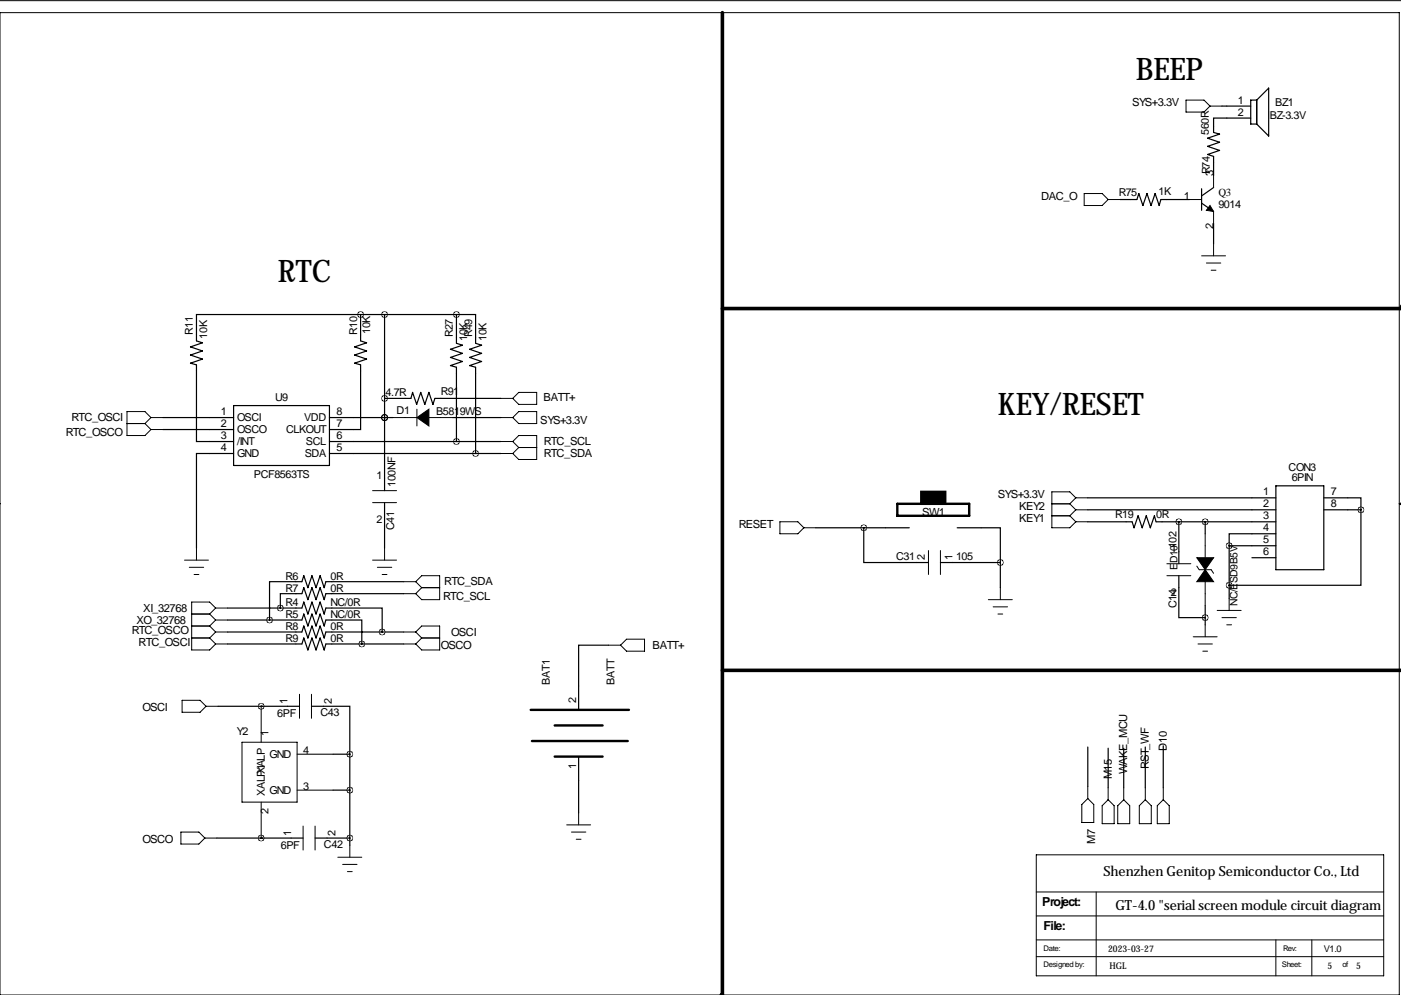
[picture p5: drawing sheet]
<svg xmlns="http://www.w3.org/2000/svg" width="297mm" height="211mm" viewBox="0 0 297 211" stroke-linecap="round" stroke-linejoin="round" font-family="sans-serif">
<g fill="none" stroke="#000" stroke-width=".21">
<path d="M0 .1h297.1M0 2.7h296.7v208.3h-296.7zM251.5 21.2h3.8l1.2 1.3-1.2 1.3h-3.8zM256.5 22.5h2.6M257.3 37.2v2.6M229.9 41h3.8l1.2 1.3-1.2 1.3h-3.8zM234.9 42.3h2.6M252.2 42.3h2.6M254.8 54.2h5M255.8 55.8h3M256.8 57.3h1M257.3 44.8v2.6"/>
<path d="M257.3 51.7v2.5M26.9 89.8h3.8M30.7 89.8l1.3 1.3M32 88.5h2.5M32 88.5l-1.3-1.2h-3.8v5h3.8l1.3-1.2M32 88.5l-1.3 1.3M32 91.1h2.5M83.3 88.5h5.1M88.4 86.8v3.5M90.9 88.5h5.1M106.2 88.5h2.5M106.2 84.5h2.5"/>
<path d="M106.2 93.6h2.5M106.2 96.2h2.5M108.7 84.5l1.3-1.3h3.8v2.5h-3.8zM108.7 93.6l1.3-1.3h3.8v5.1h-3.8l-1.3-1.2M108.7 93.6l1.3 1.3M110 87.3h3.8v2.5h-3.8l-1.3-1.3zM110 94.9h3.8M110 94.9l-1.3 1.3M-.1 106.8h.1M39.1 118.8h5.1M41.7 116.2v2.6M79 104h5.1"/>
<path d="M79 106.6h5.1M79 118.8h5.1M81.5 116.2v2.6M165.4 110.6h3.8l1.2 1.3-1.2 1.3h-3.8zM170.4 111.9h2.6M196.8 116.7v5.1M199.4 116.7v5.1M223 106.8h3.8M223 109.4h3.8M226.8 106.8l1.3 1.3M226.8 109.4l1.3 1.2M228.1 108.1h2.5"/>
<path d="M228.1 108.1l-1.3 1.3M228.1 105.6l-1.3-1.3h-3.8v7.6h3.8l1.3-1.3M228.1 105.6h2.5M228.1 105.6l-1.3 1.2M228.1 110.6h2.5M247.4 119.5h5.1M255.5 113.2v5.1M296.7 106.8h.4M296.7 106.8l.4 .2M297.1 106.6l-.4 .2M40.1 120.3h3.1M40.6 135.3h3.8"/>
<path d="M40.6 132.7h3.8M40.6 130.2h3.8M41.1 121.8h1.1M44.4 132.7l1.3 1.3M44.4 135.3l1.3 1.2M44.4 130.2l1.3 1.3M45.7 134h2.6M45.7 136.5h2.6M45.7 128.9l-1.3-1.3h-3.8v10.2h3.8l1.3-1.3M45.7 134l-1.3 1.3M45.7 131.5h2.6M45.7 131.5l-1.3 1.2"/>
<path d="M45.7 128.9h2.6M45.7 128.9l-1.3 1.3M80 120.3h3.1M81 121.8h1M85.6 134h2.5M85.6 136.5h2.5M85.6 123.3h2.5M85.6 125.9h2.5M88.1 123.3l1.3-1.2h3.8v5h-3.8l-1.3-1.2M88.1 134l1.3 1.3M88.1 134l1.3-1.3h3.8v5.1h-3.8l-1.3-1.3M88.1 123.3l1.3 1.3"/>
<path d="M89.4 135.3h3.8M89.4 135.3l-1.3 1.2M89.4 124.6h3.8M89.4 124.6l-1.3 1.3M129 136.8h2.6M131.6 136.8l1.2-1.3h3.9v2.6h-3.9zM209.5 127.1h5.1M210.6 128.7h3M211.6 130.2h1M212.1 124.6v2.5M247.4 122.1h5.1M253 135h5.1"/>
<path d="M253.7 120l.6 .8h2.5l.5 .8M254 136.5h3M255 138.1h1M255.5 123.3v5.1M255.5 132.5v2.5M258.1 129.4h5M259.1 131h3M260.1 132.5h1M260.6 126.9v2.5M38.6 148.5h3.8l1.3 1.2-1.3 1.3h-3.8zM43.7 149.7h2.5M51.3 157.4h11.7v12.7h-11.7z"/>
<path d="M55.4 149.7v7.7M63 159.9h7.6M63.5 147.2v5.1M66 147.2v5.1M38.4 176.4h3.8l1.2 1.3-1.2 1.3h-3.8zM43.4 177.7h2.6M55.4 170.1v7.6M63 167.5h7.6M64.3 175.1v5.1M66.8 175.1v5.1M74.2 179.2v2.6M120.1 174.9h5.1"/>
<path d="M121.2 176.4h3M122.2 177.9h1M122.7 172.4v2.5M229.4 170.6l1.2-1.3 1.3 1.3v3.8h-2.5zM230.6 166.8v2.5M234.9 167v2.6M234.9 169.6l1.3 1.2v3.8h-2.5v-3.8zM238.3 169.6l1.2 1.2v3.8h-2.5v-3.8zM238.3 167v2.6M241.6 170.8l1.2-1.2 1.3 1.2v3.8h-2.5zM242.8 167v2.6M246.6 169.6l1.3 1.2v3.8h-2.5v-3.8z"/>
<path d="M246.6 167v2.6M71.6 181.8h5.1M72.6 183.3h3.1M73.7 184.8h1M219.7 199.3h73.7M219.7 194.2h73.7M219.7 181.2h73.7v25.7h-73.7zM219.7 189.1h73.7M232.4 189.1v17.8M270.5 199.3v7.6M278.1 199.3v7.6M219.7 202.8h73.7"/>
</g>
<path d="M153.2 2.7v208.3h-.3M153.2 65.4h143.9M153.2 142.1h143.9" fill="none" stroke="#000" stroke-width=".76"/>
<path d="M190.2 106.8h15.3v2.6h-15.3zM112.5 150.5h20.8M112.8 157.1h20.3M117.6 153.8h10.2M117.6 160.4h10.2" fill="none" stroke="#000" stroke-width=".51"/>
<g fill="none" stroke="#000" stroke-width=".25">
<path d="M257.3 39.8l-2.5 1.7M259.1 22.5h6.1M265.2 25h-7.9v3.1l1.3 .3-2.6 .9 2.6 .9-2.6 .8 2.6 .9-2.6 .9 1.3 .4v4M266.4 21.2h-1.2v5.1h1.2M266.4 21.2v5.1M266.4 21.2l2.6-2.5v10.1l-2.6-2.5M237.5 42.3h3.5l.5-1.3 .8 2.6 .9-2.6 .8 2.6 .9-2.6 .9 2.6 .3-1.3h6.1M254.8 43.1l2.5 1.7M254.8 40v4.6M257.3 47.4v4.3M76.5 66.7h-34.8v5.6l1.2 .4-2.5 .8 2.5 .9-2.5 .9 2.5 .8-2.5 .9 1.3 .4v16.2h7.8M76.5 66.7v5.6l1.2 .4-2.5 .8 2.5 .9-2.5 .9 2.5 .8-2.5 .9 1.3 .4v13.7h-6.7"/>
<path d="M76.5 66.7h20.3M81.5 66.7v37.3M96.8 66.7h4v6.1l1.3 .4-2.5 .9 2.5 .8-2.5 .9 2.5 .8-2.5 .9 1.2 .4v18.3M96.8 66.7v6.1l1.2 .4-2.5 .9 2.5 .8-2.5 .9 2.5 .8-2.5 .9 1.3 .4v15.7M34.5 88.5h15M34.5 91.1h15M49.5 96.2h-7.8v20M49.5 86h20.3v12.7h-20.3zM69.8 88.5h13.5M69.8 93.6h36.4M69.8 96.2h36.4M81.5 88.5h.1"/>
<path d="M81.5 84.5h5.6l.4-1.3 .8 2.5 .9-2.5 .9 2.5 .8-2.5 .9 2.5 .4-1.2h14M96 88.5h10.2M81.5 106.6v9.6M173 111.9h19.8M183.1 111.9v7.4h13.7M199.4 119.3h12.7M202.9 111.9h9.2v7.4M212.1 119.3v5.3M230.6 105.6h39.9M230.6 108.1h39.9M230.6 110.6h9.4l.4 1.3 .9-2.5 .9 2.5 .8-2.5 .9 2.5 .9-2.5 .3 1.2h25.4M249.9 110.6v8.9"/>
<path d="M255.5 110.6v2.6M260.6 115.7h9.9M260.6 115.7v11.2M265.4 118.3h5.1M270.5 113.2h-9.9v2.5M270.5 103h10.2v17.8h-10.2zM280.7 105.6h7.8v2.5M280.7 108.1h7.8M288.5 108.1v16h-27.9M48.3 131.5h15.7l.4-1.3 .9 2.5 .8-2.5 .9 2.5 .9-2.5 .8 2.5 .4-1.2h7.6v5M48.3 128.9h15.7l.4-1.3 .9 2.6 .8-2.6 .9 2.6 .9-2.6 .8 2.6 .4-1.3h11.9v5.1M48.3 134h15.7l.4-1.3 .9 2.6 .8-2.6 .9 2.6 .9-2.6 .8 2.6 .4-1.3h16.5"/>
<path d="M48.3 136.5h15.7l.4-1.2 .9 2.5 .8-2.5 .9 2.5 .9-2.5 .8 2.5 .4-1.3h16.5M85.6 125.9h-16.5l-.4 1.2-.8-2.5-.9 2.5-.9-2.5-.8 2.5-.9-2.5-.4 1.3h-4.6v3M85.6 123.3h-16.5l-.4 1.3-.8-2.5-.9 2.5-.9-2.5-.8 2.5-.9-2.5-.4 1.2h-6.9v8.2M129 136.8h-6.3v13.7M249.9 122.1v8.9h5.6M255.5 128.4v4.1M46.2 149.7h17.3M55.4 149.7h.1M66 149.7h8.2v10.2M70.6 159.9h3.6M74.2 159.9v19.3M230.6 158.4v8.4"/>
<path d="M234.9 158.6v8.4M238.3 158.6v8.4M242.8 158.4v8.6M246.6 158.1v8.9M46 177.7h18.3M55.4 177.7h.1M66.8 177.7h7.4M70.6 167.5h3.6M122.7 160.4v12"/>
</g>
<path d="M256.5 43.6l.8 1.2-1.5-.2zM88.4 88.5l2.5-1.7v3.5zM253.7 118.3h3.6l-1.8 2.5zM255.5 120.8l1.8 2.5h-3.6z" fill="#000" stroke="#000" stroke-width=".21"/>
<path d="M195.3 104.3h5.1v2.5h-5.1z" fill="#000" stroke="#000" stroke-width=".51"/>
<path d="M81.5 88.5a.05 .05 0 0 0 .1 0 .05 .05 0 0 0-.1 0zM81.5 88.5a.05 .05 0 0 0 .1 0 .05 .05 0 0 0-.1 0zM59.4 128.9a.05 .05 0 0 0 .1 0 .05 .05 0 0 0-.1 0zM57.1 131.5a.05 .05 0 0 0 .1 0 .05 .05 0 0 0-.1 0zM74.1 167.5a.05 .05 0 0 0 .1 0 .05 .05 0 0 0-.1 0zM74.1 159.9a.05 .05 0 0 0 .1 0 .05 .05 0 0 0-.1 0zM55.3 149.7a.05 .05 0 0 0 .1 0 .05 .05 0 0 0-.1 0zM74.1 177.7a.05 .05 0 0 0 .1 0 .05 .05 0 0 0-.1 0zM55.3 177.7a.05 .05 0 0 0 .1 0 .05 .05 0 0 0-.1 0zM81.5 84.5a.05 .05 0 0 0 .1 0 .05 .05 0 0 0-.1 0zM76.7 136.5a.05 .05 0 0 0 .1 0 .05 .05 0 0 0-.1 0zM81 134a.05 .05 0 0 0 .1 0 .05 .05 0 0 0-.1 0zM100.8 96.2a.05 .05 0 0 0 .1 0 .05 .05 0 0 0-.1 0zM96.7 93.6a.05 .05 0 0 0 .1 0 .05 .05 0 0 0-.1 0zM96.7 66.7a.05 .05 0 0 0 .1 0 .05 .05 0 0 0-.1 0zM81.5 66.7a.05 .05 0 0 0 .1 0 .05 .05 0 0 0-.1 0zM76.4 66.7a.05 .05 0 0 0 .1 0 .05 .05 0 0 0-.1 0zM288.5 108.1a.05 .05 0 0 0 .1 0 .05 .05 0 0 0-.1 0zM255.5 110.6a.05 .05 0 0 0 .1 0 .05 .05 0 0 0-.1 0zM249.9 110.6a.05 .05 0 0 0 .1 0 .05 .05 0 0 0-.1 0zM255.5 131a.05 .05 0 0 0 .1 0 .05 .05 0 0 0-.1 0zM183.1 111.9a.05 .05 0 0 0 .1 0 .05 .05 0 0 0-.1 0zM212 119.3a.05 .05 0 0 0 .1 0 .05 .05 0 0 0-.1 0z" fill="#000" stroke="#000" stroke-width="1.3"/>
<g font-size="6.6">
<text x="240.8" y="16.9">BEEP</text>
<text x="58.9" y="59.8">RTC</text>
<text x="211.6" y="88">KEY/RESET</text>
</g>
<g font-size="3">
<text x="233.9" y="185.8">Shenzhen Genitop Semiconductor Co., Ltd</text>
<text x="236.5" y="192.9">GT-4.0 &quot;serial screen module circuit diagram</text>
</g>
<g font-size="2.6">
<text x="221" y="192.2">Project:</text>
<text x="221.2" y="197.2">File:</text>
</g>
<g font-size="2.4">
<text x="240" y="22.5">SYS+3.3V</text>
<text x="257.3" y="37.2" transform="rotate(-90 257.3 37.2)">3</text>
<text x="220.7" y="42.3">DAC_O</text>
<text x="251" y="42.3">1</text>
<text x="257.3" y="48.6" transform="rotate(-90 257.3 48.6)">2</text>
<text x="15.2" y="89.3">RTC_OSCI</text>
<text x="114.6" y="89.8">SYS+3.3V</text>
<text x="115.3" y="85">BATT+</text>
<text x="14" y="92.3">RTC_OSCO</text>
<text x="115.3" y="94.4">RTC_SCL</text>
<text x="115.3" y="96.9">RTC_SDA</text>
<text x="211.6" y="105.6">SYS+3.3V</text>
<text x="156.6" y="111.9">RESET</text>
<text x="195.5" y="109.4">SW1</text>
<text x="216.1" y="108.1">KEY2</text>
<text x="216.1" y="110.6">KEY1</text>
<text x="94.2" y="124.1">RTC_SDA</text>
<text x="30.4" y="129.7">XI_32768</text>
<text x="94" y="127.1">RTC_SCL</text>
<text x="27.9" y="134.5">RTC_OSCO</text>
<text x="28.9" y="132.2">XO_32768</text>
<text x="29.4" y="137">RTC_OSCI</text>
<text x="93.4" y="137.6">OSCO</text>
<text x="95.7" y="134.8">OSCI</text>
<text x="138.4" y="137.6">BATT+</text>
<text x="30.2" y="150.8">OSCI</text>
<text x="247.4" y="159.2" transform="rotate(-90 247.4 159.2)">D10</text>
<text x="235.7" y="165.1" transform="rotate(-90 235.7 165.1)">M15</text>
<text x="239" y="164.2" transform="rotate(-90 239 164.2)">WAKE_MCU</text>
<text x="243.6" y="163.1" transform="rotate(-90 243.6 163.1)">RST_WF</text>
<text x="30.2" y="178.7">OSCO</text>
<text x="232.2" y="178.9" transform="rotate(-90 232.2 178.9)">M7</text>
</g>
<g font-size="2.3">
<text x="262.5" y="22">1</text>
<text x="270.4" y="22.5">BZ1</text>
<text x="256.3" y="28.6" transform="rotate(-90 256.3 28.6)">560R</text>
<text x="262.5" y="24.5">2</text>
<text x="269.2" y="25.3">BZ-3.3V</text>
<text x="237.2" y="41.5">R75</text>
<text x="245.6" y="41.3">1K</text>
<text x="256.5" y="37" transform="rotate(-90 256.5 37)">R74</text>
<text x="258.3" y="41.5">Q3</text>
<text x="258.3" y="44.1">9014</text>
<text x="40.9" y="71" transform="rotate(-90 40.9 71)">R11</text>
<text x="44" y="71.8" transform="rotate(-90 44 71.8)">10K</text>
<text x="75.7" y="71" transform="rotate(-90 75.7 71)">R10</text>
<text x="78.5" y="70.8" transform="rotate(-90 78.5 70.8)">10K</text>
<text x="96" y="71.5" transform="rotate(-90 96 71.5)">R27</text>
<text x="100.1" y="71.5" transform="rotate(-90 100.1 71.5)">R49</text>
<text x="99.1" y="72.3" transform="rotate(-90 99.1 72.3)">10K</text>
<text x="103.1" y="72.3" transform="rotate(-90 103.1 72.3)">10K</text>
<text x="81.8" y="84">4.7R</text>
<text x="93.5" y="83.7">R91</text>
<text x="46.8" y="88">1</text>
<text x="50.3" y="89.3">OSCI</text>
<text x="58.4" y="85">U9</text>
<text x="64.5" y="89.3">VDD</text>
<text x="71.4" y="88">8</text>
<text x="84.1" y="87.8">D1</text>
<text x="92.5" y="88">B5819WS</text>
<text x="46.8" y="90.6">2</text>
<text x="46.8" y="93.1">3</text>
<text x="46.8" y="95.6">4</text>
<text x="50.3" y="91.8">OSCO</text>
<text x="50.3" y="94.4">/INT</text>
<text x="60.7" y="91.8">CLKOUT</text>
<text x="64.9" y="94.4">SCL</text>
<text x="71.4" y="90.6">7</text>
<text x="71.4" y="93.1">6</text>
<text x="71.4" y="95.6">5</text>
<text x="50.3" y="96.9">GND</text>
<text x="53.8" y="101.2">PCF8563TS</text>
<text x="64.6" y="96.9">SDA</text>
<text x="79.8" y="101.5">1</text>
<text x="273.2" y="100">CON3</text>
<text x="83.8" y="103.3" transform="rotate(-90 83.8 103.3)">100NF</text>
<text x="267.8" y="105">1</text>
<text x="267.8" y="107.6">2</text>
<text x="273.9" y="102">6PIN</text>
<text x="282.2" y="105">7</text>
<text x="282.2" y="107.6">8</text>
<text x="79.8" y="110.9">2</text>
<text x="83.6" y="112.4" transform="rotate(-90 83.6 112.4)">C41</text>
<text x="236.5" y="109.9">R19</text>
<text x="245.1" y="109.9">0R</text>
<text x="267.8" y="110.1">3</text>
<text x="267.8" y="112.7">4</text>
<text x="190" y="118.8">C31</text>
<text x="196.1" y="118.8" transform="rotate(-90 196.1 118.8)">2</text>
<text x="201.9" y="118.8" transform="rotate(-90 201.9 118.8)">1</text>
<text x="202.7" y="118.8">105</text>
<text x="248.2" y="117">1</text>
<text x="267.8" y="115.2">5</text>
<text x="267.8" y="117.7">6</text>
<text x="60.6" y="123">R6</text>
<text x="60.6" y="125.5">R7</text>
<text x="70.1" y="123">0R</text>
<text x="70.1" y="125.5">0R</text>
<text x="60.6" y="128.6">R4</text>
<text x="60.6" y="131.1">R5</text>
<text x="70.1" y="128.6">NC/0R</text>
<text x="70.1" y="131.1">NC/0R</text>
<text x="248.2" y="126.4">2</text>
<text x="249.4" y="128.9" transform="rotate(-90 249.4 128.9)">C14</text>
<text x="60.6" y="133.6">R8</text>
<text x="60.6" y="136.2">R9</text>
<text x="70.1" y="133.6">0R</text>
<text x="70.1" y="136.2">0R</text>
<text x="61" y="149.2" transform="rotate(-90 61 149.2)">1</text>
<text x="70.4" y="149.2" transform="rotate(-90 70.4 149.2)">2</text>
<text x="116.6" y="145.2" transform="rotate(-90 116.6 145.2)">BAT1</text>
<text x="122.2" y="149" transform="rotate(-90 122.2 149)">2</text>
<text x="130.3" y="145.2" transform="rotate(-90 130.3 145.2)">BATT</text>
<text x="50.2" y="155.8">Y2</text>
<text x="58.8" y="152">6PF</text>
<text x="67.9" y="151.8">C43</text>
<text x="56.9" y="156.1" transform="rotate(-90 56.9 156.1)">1</text>
<text x="57.1" y="160.7">GND</text>
<text x="64.3" y="159.9">4</text>
<text x="56.1" y="164.2" transform="rotate(-90 56.1 164.2)">XALP</text>
<text x="64.3" y="167.5">3</text>
<text x="122.2" y="163.1" transform="rotate(-90 122.2 163.1)">1</text>
<text x="56.1" y="168.8" transform="rotate(-90 56.1 168.8)">XALP1</text>
<text x="56.9" y="172.5" transform="rotate(-90 56.9 172.5)">2</text>
<text x="57.1" y="168.3">GND</text>
<text x="59.5" y="180">6PF</text>
<text x="61.7" y="177.2" transform="rotate(-90 61.7 177.2)">1</text>
<text x="68.7" y="179.7">C42</text>
<text x="71.1" y="177.2" transform="rotate(-90 71.1 177.2)">2</text>
</g>
<g font-size="2.2">
<text x="249.7" y="120.8" transform="rotate(-90 249.7 120.8)">ED10102</text>
<text x="262.4" y="128.5" transform="rotate(-90 262.4 128.5)">NC/ESD9B5V</text>
</g>
<g font-size="2">
<text x="235" y="201.8">2023-03-27</text>
<text x="280.7" y="201.8">V1.0</text>
<text x="235.2" y="205.4">HGL</text>
<text x="281.4" y="205.4">5</text>
<text x="287.5" y="205.4">5</text>
</g>
<g font-size="1.6">
<text x="221.2" y="201.6">Date:</text>
<text x="272" y="201.6">Rev:</text>
<text x="221.2" y="205.1">Designed by:</text>
<text x="271.8" y="205.1">Sheet:</text>
<text x="284.6" y="205.1">of</text>
</g>
</svg>
